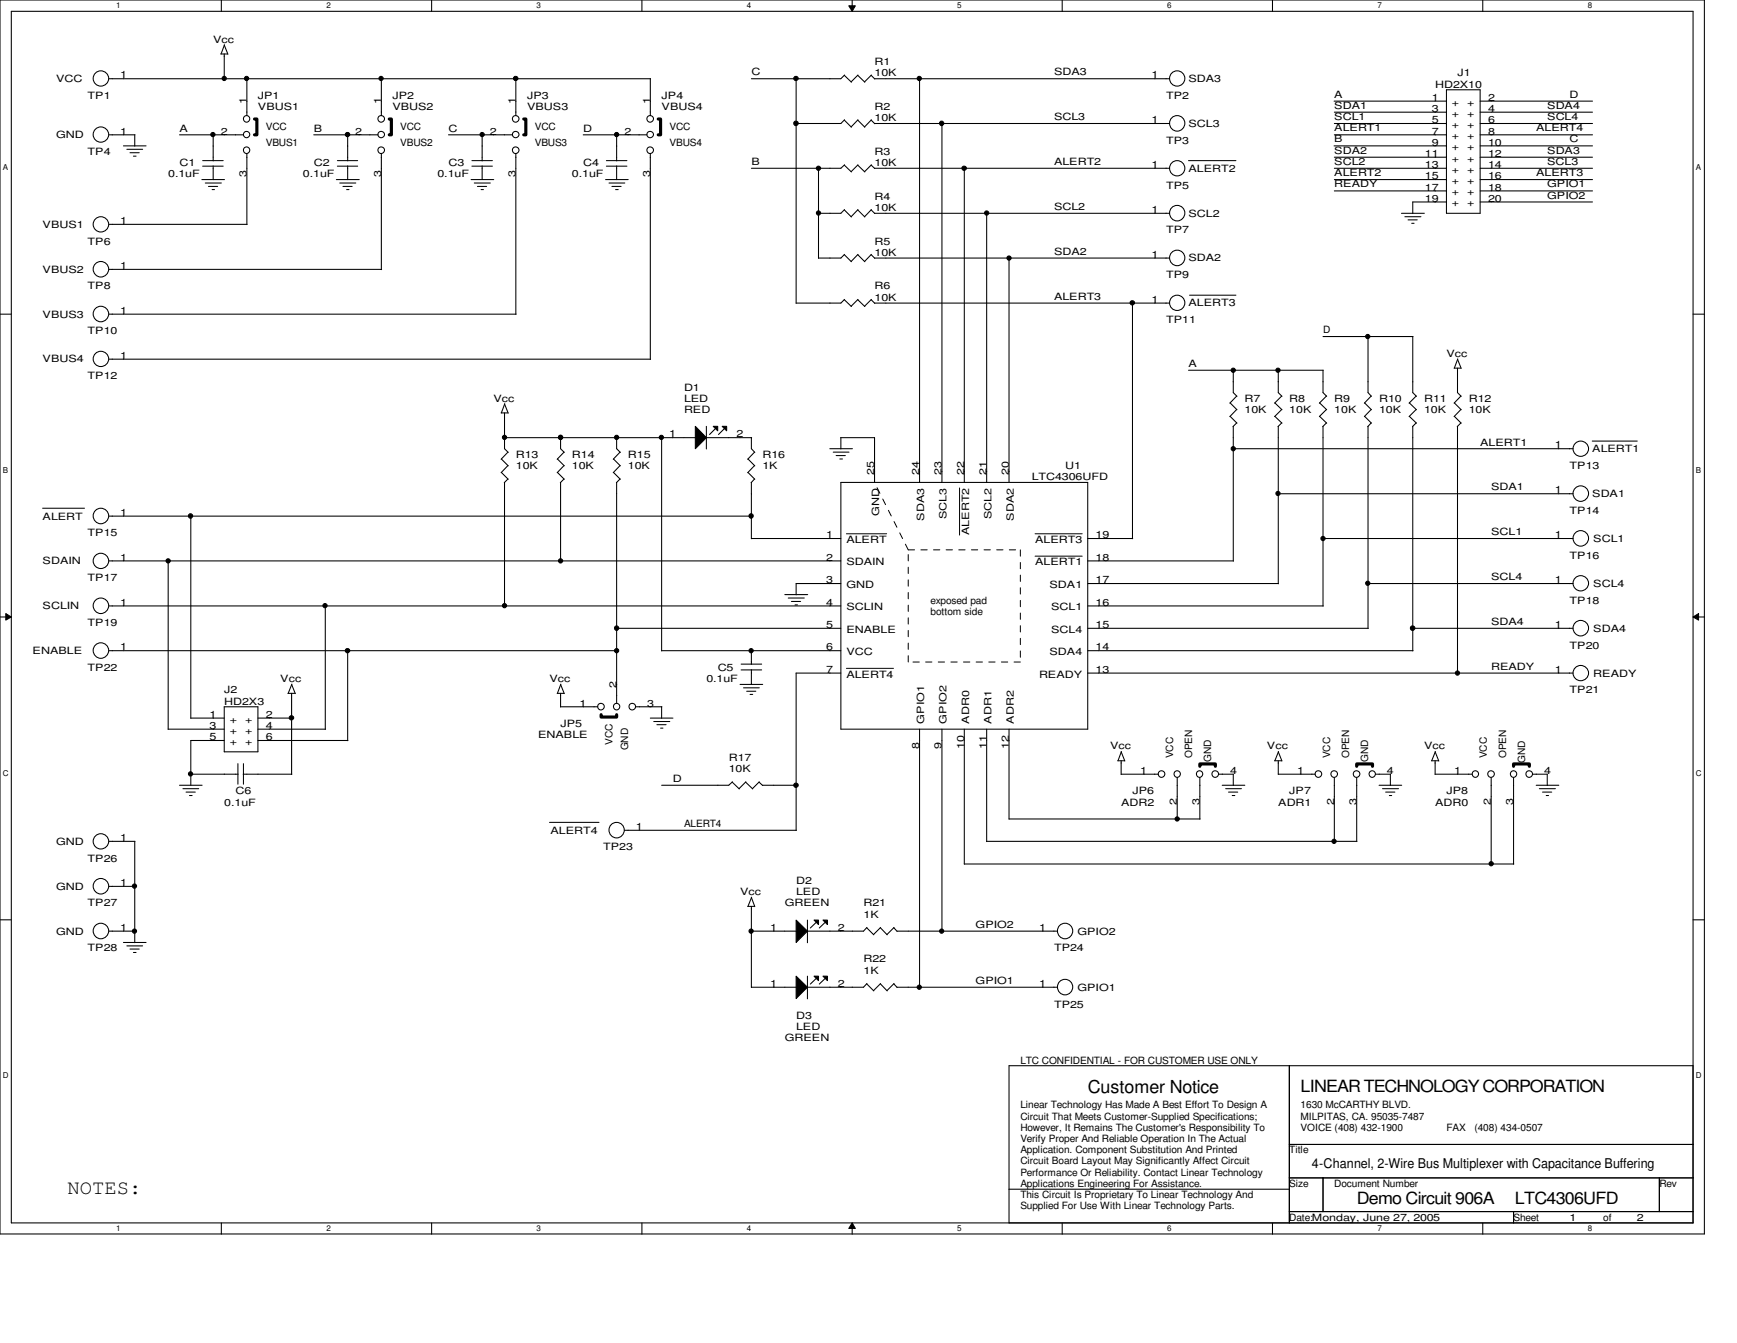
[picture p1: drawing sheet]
<svg xmlns="http://www.w3.org/2000/svg" width="279mm" height="216mm" viewBox="0 0 279 216" stroke-linecap="round" stroke-linejoin="round" font-family="sans-serif">
<path d="M0 0h274.2v198.4h-274.2zM1.8 1.8h270.5v194.8h-270.5z" fill="none" stroke="#000" stroke-width=".17"/>
<g fill="#fff">
<path d="M18.7 .2h.7v1.4h-.7z"/>
<path d="M18.7 196.8h.7v1.4h-.7z"/>
</g>
<path d="M35.6 0v1.8M35.6 196.6v1.8" fill="none" stroke="#000" stroke-width=".17"/>
<g fill="#fff">
<path d="M52.5 .2h.7v1.4h-.7z"/>
<path d="M52.5 196.8h.7v1.4h-.7z"/>
</g>
<path d="M69.4 0v1.8M69.4 196.6v1.8" fill="none" stroke="#000" stroke-width=".17"/>
<g fill="#fff">
<path d="M86.3 .2h.7v1.4h-.7z"/>
<path d="M86.3 196.8h.7v1.4h-.7z"/>
</g>
<path d="M103.3 0v1.8M103.3 196.6v1.8" fill="none" stroke="#000" stroke-width=".17"/>
<g fill="#fff">
<path d="M120.1 .2h.7v1.4h-.7z"/>
<path d="M120.1 196.8h.7v1.4h-.7z"/>
</g>
<path d="M137.1 0v1.8M137.1 196.6v1.8" fill="none" stroke="#000" stroke-width=".17"/>
<path d="M136.5 .9h1.1l-.5 .9zM137.1 196.6l.5 .9h-1.1z" fill="#000"/>
<path d="M136.5 .9h1.1l-.5 .9zM137.1 196.6l.5 .9h-1.1z" fill="none" stroke="#000" stroke-width=".16"/>
<g fill="#fff">
<path d="M154 .2h.6v1.4h-.6z"/>
<path d="M154 196.8h.6v1.4h-.6z"/>
</g>
<path d="M170.9 0v1.8M170.9 196.6v1.8" fill="none" stroke="#000" stroke-width=".17"/>
<g fill="#fff">
<path d="M187.7 .2h.7v1.4h-.7z"/>
<path d="M187.7 196.8h.7v1.4h-.7z"/>
</g>
<path d="M204.7 0v1.8M204.7 196.6v1.8" fill="none" stroke="#000" stroke-width=".17"/>
<g fill="#fff">
<path d="M221.6 .2h.6v1.4h-.6z"/>
<path d="M221.6 196.8h.6v1.4h-.6z"/>
</g>
<path d="M238.5 0v1.8M238.5 196.6v1.8" fill="none" stroke="#000" stroke-width=".17"/>
<g fill="#fff">
<path d="M255.4 .2h.7v1.4h-.7z"/>
<path d="M255.4 196.8h.7v1.4h-.7z"/>
<path d="M.5 26.2h.8v1.4h-.8z"/>
<path d="M272.8 26.2h.8v1.4h-.8z"/>
<path d="M.5 74.8h.8v1.4h-.8z"/>
<path d="M272.8 74.8h.8v1.4h-.8z"/>
</g>
<path d="M0 50.5h1.8M272.3 50.5h1.9" fill="none" stroke="#000" stroke-width=".17"/>
<g fill="#fff">
<path d="M.5 123.5h.9v1.4h-.9z"/>
<path d="M272.8 123.5h.9v1.4h-.9z"/>
</g>
<path d="M0 99.2h1.8M272.3 99.2h1.9" fill="none" stroke="#000" stroke-width=".17"/>
<path d="M.9 98.6l.9 .6-.9 .5zM272.3 99.2l.9-.6v1.1z" fill="#000"/>
<path d="M.9 98.6l.9 .6-.9 .5zM272.3 99.2l.9-.6v1.1z" fill="none" stroke="#000" stroke-width=".16"/>
<g fill="#fff">
<path d="M.5 172.2h.9v1.4h-.9z"/>
<path d="M272.8 172.2h.9v1.4h-.9z"/>
</g>
<g fill="none" stroke="#000" stroke-width=".17">
<path d="M17.5 12.7h87.1M35.5 8.7h1.1M36.1 7.2l.6 1.5M36.1 8.7v4M36.1 7.2l-.5 1.5M39.7 12.7v5.9M61.3 12.7v5.9M83 12.7v5.9M104.6 12.7v5.9M128.1 12.7v36.1M135.8 12.1l1.1 1.1M135.8 19.3l1.1 1.1"/>
<path d="M135.8 12.1l-.5 .6h-14.4M135.8 19.3l-.5 .6h-7.2M138 12.1l1.1 1.1M138 19.3l1.1 1.1M138 12.1l-1.1 1.1M138 19.3l-1.1 1.1M140.1 12.1l.6 .6M140.1 19.3l.6 .6M140.2 12.1l-1.1 1.1M140.2 19.3l-1.1 1.1M140.7 12.7h47.4M140.7 19.9h47.4"/>
<path d="M147.9 12.7v64.9M151.5 19.9v57.7M214.6 16.3h18.1M214.6 19.9h18.1M214.6 18h18.1M232.7 14.4h5.4v19.9h-5.4zM238.1 19.9h18.1M238.1 16.3h18.1M238.1 18h18.1M17.5 21.7h4.2M17.5 36.1h22.3M19.9 23.5h3.6"/>
<path d="M20.4 24h2.5M20.9 24.6h1.5M21.5 25.1h.4M21.7 21.7v1.8M28.9 21.7h10.3M32.5 28.9h3.6M32.6 25.8h3.3M32.6 26.7h3.3M33 29.4h2.6M33.5 30h1.5M34.1 30.5h.4M34.3 21.7v4.2"/>
<path d="M34.3 26.7v2.2M39.7 24.7v11.4M50.5 21.7h10.3M54.1 28.9h3.7M54.3 25.8h3.2M54.3 26.7h3.2M54.7 29.4h2.5M55.2 30h1.4M55.8 30.5h.3M55.9 21.7v4.2M55.9 26.7v2.2M61.3 24.7v18.6"/>
<path d="M72.1 21.7h10.3M75.8 28.9h3.6M75.9 25.8h3.3M75.9 26.7h3.3M76.3 29.4h2.6M76.8 30h1.5M77.4 30.5h.4M77.6 21.7v4.2M77.6 26.7v2.2M83 24.7v25.8M93.8 21.7h10.3M97.4 28.9h3.6"/>
<path d="M97.5 25.8h3.3M97.5 26.7h3.3M98 29.4h2.5M98.4 30h1.5M99 30.5h.4M99.2 21.7v4.2M99.2 26.7v2.2M104.6 24.7v33.1M131.7 27.1v14.4M135.8 26.5l1.1 1.1M135.8 33.7l1.1 1.2M135.8 33.7l-.5 .6h-3.6"/>
<path d="M135.8 26.5l-.5 .6h-14.4M138 26.5l1.1 1.1M138 33.7l1.1 1.2M138 26.5l-1.1 1.1M138 33.7l-1.1 1.1M140.1 26.5l.6 .6M140.1 33.7l.6 .6M140.2 26.5l-1.1 1.1M140.2 33.7l-1.1 1.1M140.7 34.3h47.4M140.7 27.1h47.4M155.1 27.1v50.5"/>
<path d="M158.7 34.3v43.3M191.2 25.8h7.6M214.6 23.5h18.1M214.6 28.9h18.1M214.6 21.7h18.1M214.6 27.1h18.1M214.6 25.3h18.1M214.6 30.7h18.1M225.4 34.3h3.7M226 34.8h2.6M226.5 35.3h1.5M227.1 35.9h.4"/>
<path d="M232.7 32.5h-5.5v1.8M238.1 28.9h18.1M238.1 23.5h18.1M238.1 21.7h18.1M238.1 27.1h18.1M238.1 25.3h18.1M238.1 30.7h18.1M238.1 32.5h18.1M17.5 57.7h87.1M17.5 43.3h43.9M17.5 50.5h65.5M135.8 40.9l1.1 1.2"/>
<path d="M135.8 48.2l1.1 1.1M135.8 48.1l-.5 .6h-7.2M135.8 40.9l-.5 .6h-3.6M138 40.9l1.1 1.2M138 48.2l1.1 1.1M138 40.9l-1.1 1.1M138 48.1l-1.1 1.1M140.1 40.9l.6 .6M140.1 48.2l.6 .6M140.2 40.9l-1.1 1.1M140.2 48.1l-1.1 1.1M140.7 48.7h47.4"/>
<path d="M140.7 41.5h47.4M162.3 41.5v36.1M182.2 48.7v37.9M191.2 59.5h21.7M191.3 47.5h7.5M198.4 59.5v3.6l.6 .6M205.6 59.5v3.6l.6 .6M212.8 59.5v3.6l.6 .6M212.8 54.1h14.5M220 54.1v9l.6 .6M227.2 54.1v9l.6 .6M233.9 59.2h1.1"/>
<path d="M234.4 57.7l.6 1.5M234.4 59.2v3.9l.6 .6M234.5 57.7l-.6 1.5M80.6 66.4h1.1M80.6 73.8l1.1 1.1M80.6 75.9l1.1 1.1M81.2 64.9l.5 1.5M81.2 66.4v5.7l.5 .6M81.2 77.6v19.9M81.2 70.4h30.7M81.2 64.9l-.6 1.5M81.7 72.7l-1.1 1.1"/>
<path d="M81.7 74.8l-1.1 1.2M81.7 77l-.6 .6M89.7 73.8l1.1 1.1M89.7 75.9l1.1 1.1M90.2 70.4v1.7l.6 .6M90.2 77.6v12.6M90.7 72.7l-1.1 1.1M90.7 74.8l-1.1 1.2M90.7 77l-.6 .6M98.7 73.8l1.1 1.1M98.7 75.9l1.1 1.1M99.2 70.4v1.7l.6 .6"/>
<path d="M99.2 77.6v35.5M99.7 72.7l-1.1 1.1M99.7 74.8l-1.1 1.2M99.7 77l-.6 .6M106.4 70.4v34.2M111.8 68.5l1.8 1.9-1.8 1.7zM113.6 68.5v3.7M113.6 70.4h7.3M114.7 68.5h.7v.8zM115.1 68.9l-1 .9M116.2 68.5h.7v.8zM116.5 68.9l-.9 .9"/>
<path d="M120.3 73.8l1.1 1.1M120.3 75.9l1.1 1.1M120.9 70.4v1.7l.5 .6M120.9 77.6v9M121.4 72.7l-1.1 1.1M121.4 74.8l-1.1 1.2M121.4 77l-.6 .6M133.5 72.1h3.6M134 72.7h2.6M134.5 73.2h1.5M135.1 73.8h.4M135.2 70.4h5.5v7.2"/>
<path d="M135.3 77.6h39.7v39.6h-39.7zM135.3 70.4v1.8M197.9 64.8l1.1 1.1M197.9 66.9l1.1 1.1M198.4 72.1h54.6M198.4 68.5v21.7M198.9 63.7l-1.1 1.1M198.9 65.8l-1.1 1.2M198.9 68l-.6 .6M205.1 64.8l1.1 1.1M205.1 66.9l1.1 1.1M205.6 68.5v25.4"/>
<path d="M205.6 79.4h47.4M206.2 63.7l-1.2 1.1M206.2 65.8l-1.2 1.2M206.2 68l-.6 .6M212.3 64.8l1.1 1.1M212.3 66.9l1.1 1.1M212.8 68.5v29M213.4 63.7l-1.2 1.1M213.4 65.8l-1.2 1.2M213.4 68l-.6 .6M219.5 64.8l1.1 1.1M219.5 66.9l1.1 1.1"/>
<path d="M220 68.5v32.5M220.6 63.7l-1.1 1.1M220.6 65.8l-1.1 1.2M220.6 68l-.6 .6M226.7 64.8l1.1 1.1M226.7 66.9l1.1 1.1M227.2 68.5v36.1M227.8 63.7l-1.1 1.1M227.8 65.8l-1.1 1.2M227.8 68l-.6 .6M233.9 64.8l1.1 1.1M233.9 66.9l1.1 1.1"/>
<path d="M234.4 68.5v39.7M235 63.7l-1.1 1.1M235 65.8l-1.1 1.2M235 68l-.6 .6M256.1 70.9h7.3M6.9 81.7h6.7M17.5 97.4h117.8M17.5 90.2h117.8M17.5 83h103.4M27.1 90.2v27.1M30.7 83v32.5M52.3 97.4v19.9"/>
<path d="M120.9 86.6h14.4M126.2 95.6h3.7M126.8 96.1h2.6M127.3 96.7h1.5M127.9 97.2h.4M135.3 93.8h-7.2v1.8M175 86.6h7.2M175 97.4h37.9M175 93.8h30.7M175 90.2h23.4M212.8 86.6h40.2M220 93.8h33"/>
<path d="M17.5 104.6h81.7M27.1 117.2h9M30.7 115.4h5.4M36.1 113.6h5.4v7.3h-5.4zM36.1 119h-5.4v7.3M41.5 115.4h5.4M41.5 117.2h10.9M41.5 119h14.5M46.3 111.5h1.2M46.9 110l.6 1.5M46.9 111.5v13M46.9 110l-.5 1.5"/>
<path d="M55.9 104.6v14.5M89.6 111.5h1.1M90.2 110l.6 1.5M90.2 111.5v2.2M90.2 113.6h5.9M90.2 110l-.5 1.5M99.2 101h36.1M102.3 113.6h4.2M104.6 115.4h3.6M105.2 116h2.5M105.7 116.5h1.4M106.3 117.1h.3"/>
<path d="M106.4 104.6h28.9M106.4 113.6v1.9M119 110h3.7M119.2 107.7h3.3M119.2 106.8h3.3M119.6 110.6h2.5M120.1 111.1h1.5M120.6 111.6h.5M120.9 104.6v2.2M120.9 107.7v2.3M135.3 108.2h-7.2v25.3M147.9 117.2v41.5"/>
<path d="M151.5 117.2v32.5M155.1 117.2v21.7M158.7 117.2v18.1M162.3 117.2v14.5M175 108.2h78M175 101h45.1M175 104.6h52.3M227.2 101h25.8M17.5 135.3h4.2M21.7 135.3v16.3M28.9 126.2h3.6M29.4 126.8h2.6"/>
<path d="M29.9 127.3h1.5M30.5 127.9h.4M30.7 124.5h7.6M38.3 122.8v3.3M39.1 124.5h7.8M39.2 122.8v3.3M88.4 132.2h8M100.5 133.5h27.6M117.8 125.7l1.1 1.1M117.8 125.7l-.6 .5h-10.8M119.9 125.7l1.2 1.1M120 125.7l-1.1 1.1"/>
<path d="M122.1 125.7l.6 .6M122.1 125.7l-1.1 1.1M122.6 126.2h5.5M155.1 138.9h88.4M158.7 135.3h59.6M162.3 131.7h30.7M179.8 122.3h1.1M180.3 120.9l.6 1.4M180.3 122.3v2.2M180.3 124.5h6M180.4 120.8l-.6 1.5M189.4 125v6.7"/>
<path d="M193 125v6.7M196 124.5h2.4v1.8M196.6 126.2h3.6M197.1 126.8h2.6M197.6 127.3h1.5M198.2 127.9h.4M205 122.3h1.2M205.6 120.9l.6 1.4M205.6 122.3v2.2M205.6 124.5h5.9M205.7 120.8l-.6 1.5M214.6 125v10.3"/>
<path d="M218.2 125v10.3M221.3 124.5h2.3v1.8M221.8 126.2h3.7M222.4 126.8h2.6M222.9 127.3h1.5M223.5 127.9h.4M230.3 122.3h1.1M230.8 120.9l.6 1.4M230.8 122.3v2.2M230.8 124.5h6M230.9 120.8l-.6 1.5M239.9 125v13.9"/>
<path d="M243.5 125v13.9M246.5 124.5h2.4v1.8M247.1 126.2h3.6M247.6 126.8h2.6M248.1 127.3h1.5M248.7 127.9h.4M0 147.9h1.8M17.5 149.7h4.2M17.5 142.5h4.2M19.9 151.5h3.6M20.4 152.1h2.5M20.9 152.6h1.5"/>
<path d="M21.5 153.1h.4M120.3 145.7h1.1M120.9 144.3l.5 1.5M120.9 145.7v13M120.9 158.7h7.2M120.9 149.7h7.2M120.9 144.2l-.6 1.5M128.1 156.9l1.8 1.8-1.8 1.8zM128.1 147.9l1.8 1.8-1.8 1.8zM129.9 147.9v3.7M129.9 156.9v3.7M130.9 156.9h.8v.7z"/>
<path d="M130.9 147.9h.8v.7zM131.3 157.3l-1 .9M131.3 148.3l-1 .9M132.4 156.9h.7v.7zM132.4 147.9h.7v.7zM132.8 157.3l-1 .9M132.8 148.3l-1 .9M139.4 149.1l1.1 1.2M139.4 158.2l1.1 1.1M139.4 158.1l-.5 .6h-9M139.4 149.1l-.5 .6h-9M141.6 149.1l1.1 1.2"/>
<path d="M141.6 158.2l1.1 1.1M141.6 149.1l-1.1 1.1M141.6 158.1l-1.1 1.2M143.8 149.1l.5 .6M143.8 158.2l.5 .5M143.8 149.1l-1.1 1.1M143.8 158.1l-1.1 1.2M144.3 158.7h25.8M144.3 149.7h25.8M272.3 147.9h1.9M162.3 171.3h110v25.3h-110zM207.4 171.3v25.3"/>
<path d="M162.3 191.2h45.1M207.4 184h64.9M207.4 189.4h64.9M207.4 194.8h64.9M212.8 189.4v5.4M243.5 194.8v1.8M266.9 189.4v5.4"/>
<circle cx="16.2" cy="12.6" r="1.24"/>
<circle cx="36.1" cy="12.6" r=".34"/>
<circle cx="39.7" cy="19.1" r=".52"/>
<circle cx="39.7" cy="12.6" r=".34"/>
<circle cx="61.3" cy="12.6" r=".34"/>
<circle cx="61.3" cy="19.1" r=".54"/>
<circle cx="82.9" cy="19.1" r=".54"/>
<circle cx="83" cy="12.6" r=".36"/>
<circle cx="104.6" cy="19.1" r=".54"/>
<circle cx="128" cy="19.8" r=".37"/>
<circle cx="128" cy="12.6" r=".36"/>
<circle cx="147.9" cy="12.6" r=".34"/>
<circle cx="151.5" cy="19.8" r=".35"/>
<circle cx="189.3" cy="19.8" r="1.24"/>
<circle cx="189.4" cy="12.6" r="1.23"/>
<circle cx="16.2" cy="21.6" r="1.24"/>
<circle cx="16.2" cy="36.1" r="1.24"/>
<circle cx="34.2" cy="21.6" r=".34"/>
<circle cx="39.7" cy="24.1" r=".52"/>
<circle cx="39.7" cy="21.6" r=".51"/>
<circle cx="55.9" cy="21.6" r=".36"/>
<circle cx="61.3" cy="24.1" r=".54"/>
<circle cx="61.3" cy="21.6" r=".52"/>
<circle cx="77.6" cy="21.6" r=".34"/>
<circle cx="82.9" cy="24.1" r=".54"/>
<circle cx="83" cy="21.6" r=".52"/>
<circle cx="99.2" cy="21.6" r=".34"/>
<circle cx="104.6" cy="24.1" r=".54"/>
<circle cx="104.6" cy="21.6" r=".52"/>
<circle cx="131.7" cy="27" r=".34"/>
<circle cx="131.7" cy="34.2" r=".34"/>
<circle cx="155.1" cy="27" r=".36"/>
<circle cx="158.7" cy="34.2" r=".34"/>
<circle cx="189.3" cy="34.3" r="1.24"/>
<circle cx="189.4" cy="27.1" r="1.23"/>
<circle cx="16.2" cy="50.5" r="1.25"/>
<circle cx="16.2" cy="43.3" r="1.25"/>
<circle cx="16.2" cy="57.7" r="1.24"/>
<circle cx="162.3" cy="41.5" r=".34"/>
<circle cx="182.1" cy="48.7" r=".36"/>
<circle cx="189.3" cy="41.5" r="1.24"/>
<circle cx="189.4" cy="48.7" r="1.23"/>
<circle cx="198.4" cy="59.5" r=".34"/>
<circle cx="205.6" cy="59.5" r=".34"/>
<circle cx="220" cy="54.1" r=".34"/>
<circle cx="81.1" cy="70.3" r=".34"/>
<circle cx="90.2" cy="70.3" r=".34"/>
<circle cx="99.2" cy="70.3" r=".34"/>
<circle cx="106.4" cy="70.3" r=".34"/>
<circle cx="198.4" cy="72.1" r=".34"/>
<circle cx="205.6" cy="79.3" r=".34"/>
<circle cx="254.3" cy="79.3" r="1.25"/>
<circle cx="254.3" cy="72.1" r="1.24"/>
<circle cx="16.2" cy="82.9" r="1.25"/>
<circle cx="16.2" cy="97.4" r="1.25"/>
<circle cx="16.2" cy="90.2" r="1.24"/>
<circle cx="27" cy="90.2" r=".34"/>
<circle cx="30.6" cy="82.9" r=".35"/>
<circle cx="52.3" cy="97.4" r=".34"/>
<circle cx="81.1" cy="97.4" r=".34"/>
<circle cx="90.2" cy="90.2" r=".34"/>
<circle cx="120.8" cy="82.9" r=".35"/>
<circle cx="212.8" cy="86.6" r=".34"/>
<circle cx="220" cy="93.8" r=".34"/>
<circle cx="254.3" cy="86.5" r="1.25"/>
<circle cx="254.3" cy="93.8" r="1.24"/>
<circle cx="16.2" cy="104.6" r="1.25"/>
<circle cx="46.9" cy="115.4" r=".36"/>
<circle cx="55.9" cy="104.6" r=".36"/>
<circle cx="96.7" cy="113.6" r=".54"/>
<circle cx="99.2" cy="101" r=".35"/>
<circle cx="99.2" cy="113.6" r=".52"/>
<circle cx="99.2" cy="104.6" r=".34"/>
<circle cx="101.7" cy="113.6" r=".54"/>
<circle cx="120.8" cy="104.6" r=".34"/>
<circle cx="227.2" cy="101" r=".37"/>
<circle cx="234.4" cy="108.2" r=".34"/>
<circle cx="254.3" cy="101" r="1.25"/>
<circle cx="254.3" cy="108.2" r="1.24"/>
<circle cx="16.2" cy="135.3" r="1.24"/>
<circle cx="30.6" cy="124.4" r=".34"/>
<circle cx="99.2" cy="133.4" r="1.24"/>
<circle cx="128" cy="126.2" r=".36"/>
<circle cx="186.8" cy="124.4" r=".54"/>
<circle cx="189.3" cy="124.4" r=".52"/>
<circle cx="189.4" cy="131.7" r=".34"/>
<circle cx="192.9" cy="124.4" r=".52"/>
<circle cx="195.5" cy="124.4" r=".54"/>
<circle cx="212.1" cy="124.4" r=".54"/>
<circle cx="214.6" cy="135.3" r=".34"/>
<circle cx="214.6" cy="124.4" r=".54"/>
<circle cx="218.2" cy="124.4" r=".54"/>
<circle cx="220.7" cy="124.4" r=".52"/>
<circle cx="237.3" cy="124.4" r=".52"/>
<circle cx="239.8" cy="124.4" r=".54"/>
<circle cx="239.9" cy="138.8" r=".34"/>
<circle cx="243.4" cy="124.4" r=".52"/>
<circle cx="246" cy="124.4" r=".54"/>
<circle cx="16.2" cy="142.5" r="1.25"/>
<circle cx="16.2" cy="149.7" r="1.25"/>
<circle cx="21.6" cy="149.7" r=".34"/>
<circle cx="21.6" cy="142.4" r=".34"/>
<circle cx="120.8" cy="149.7" r=".34"/>
<circle cx="147.9" cy="158.7" r=".34"/>
<circle cx="151.5" cy="149.7" r=".34"/>
<circle cx="171.3" cy="158.7" r="1.24"/>
<circle cx="171.3" cy="149.7" r="1.24"/>
</g>
<path d="M40.9 19.1h.4v2.6h-.4M62.6 19.1h.3v2.6h-.3M84.2 19.1h.4v2.6h-.4M105.9 19.1h.4v2.6h-.4M96.7 114.9v.4h2.5v-.4M193 123.2v-.4h2.5v.4M218.2 123.2v-.4h2.6v.4M243.5 123.2v-.4h2.5v.4" fill="none" stroke="#000" stroke-width=".51"/>
<g fill="#000">
<path d="M111.8 68.5l1.8 1.9-1.8 1.7zM114.7 68.5h.7v.8zM116.2 68.5h.7v.8zM128.1 156.9l1.8 1.8-1.8 1.8zM128.1 147.9l1.8 1.8-1.8 1.8zM130.9 156.9h.8v.7zM130.9 147.9h.8v.7zM132.4 156.9h.7v.7zM132.4 147.9h.7v.7z"/>
<circle cx="36.1" cy="12.6" r=".34"/>
<circle cx="39.7" cy="12.6" r=".34"/>
<circle cx="61.3" cy="12.6" r=".34"/>
<circle cx="83" cy="12.6" r=".36"/>
<circle cx="128" cy="19.8" r=".37"/>
<circle cx="128" cy="12.6" r=".36"/>
<circle cx="147.9" cy="12.6" r=".34"/>
<circle cx="151.5" cy="19.8" r=".35"/>
<circle cx="34.2" cy="21.6" r=".34"/>
<circle cx="55.9" cy="21.6" r=".36"/>
<circle cx="77.6" cy="21.6" r=".34"/>
<circle cx="99.2" cy="21.6" r=".34"/>
<circle cx="131.7" cy="27" r=".34"/>
<circle cx="131.7" cy="34.2" r=".34"/>
<circle cx="155.1" cy="27" r=".36"/>
<circle cx="158.7" cy="34.2" r=".34"/>
<circle cx="162.3" cy="41.5" r=".34"/>
<circle cx="182.1" cy="48.7" r=".36"/>
<circle cx="198.4" cy="59.5" r=".34"/>
<circle cx="205.6" cy="59.5" r=".34"/>
<circle cx="220" cy="54.1" r=".34"/>
<circle cx="81.1" cy="70.3" r=".34"/>
<circle cx="90.2" cy="70.3" r=".34"/>
<circle cx="99.2" cy="70.3" r=".34"/>
<circle cx="106.4" cy="70.3" r=".34"/>
<circle cx="198.4" cy="72.1" r=".34"/>
<circle cx="205.6" cy="79.3" r=".34"/>
<circle cx="27" cy="90.2" r=".34"/>
<circle cx="30.6" cy="82.9" r=".35"/>
<circle cx="52.3" cy="97.4" r=".34"/>
<circle cx="81.1" cy="97.4" r=".34"/>
<circle cx="90.2" cy="90.2" r=".34"/>
<circle cx="120.8" cy="82.9" r=".35"/>
<circle cx="212.8" cy="86.6" r=".34"/>
<circle cx="220" cy="93.8" r=".34"/>
<circle cx="46.9" cy="115.4" r=".36"/>
<circle cx="55.9" cy="104.6" r=".36"/>
<circle cx="99.2" cy="101" r=".35"/>
<circle cx="99.2" cy="104.6" r=".34"/>
<circle cx="120.8" cy="104.6" r=".34"/>
<circle cx="227.2" cy="101" r=".37"/>
<circle cx="234.4" cy="108.2" r=".34"/>
<circle cx="30.6" cy="124.4" r=".34"/>
<circle cx="128" cy="126.2" r=".36"/>
<circle cx="189.4" cy="131.7" r=".34"/>
<circle cx="214.6" cy="135.3" r=".34"/>
<circle cx="239.9" cy="138.8" r=".34"/>
<circle cx="21.6" cy="149.7" r=".34"/>
<circle cx="21.6" cy="142.4" r=".34"/>
<circle cx="120.8" cy="149.7" r=".34"/>
<circle cx="147.9" cy="158.7" r=".34"/>
<circle cx="151.5" cy="149.7" r=".34"/>
</g>
<path d="M146.1 88.4h18M146.1 88.4l-5.5-10.9M164.1 88.4v18M146.1 106.4v-18M164.1 106.4h-18" fill="none" stroke="#000" stroke-width=".16" stroke-dasharray="1 1 1 1 1 1 1 1"/>
<path d="M154.3 78.4v7.6M136.1 85.8h6.5M166.5 85.8h7.6M166.5 89.4h7.6M136.1 107.4h7.6" fill="none" stroke="#000" stroke-width=".16"/>
<text font-size="3.3" x="10.8" y="191.9">NOTES:</text>
<text font-size="2.9" x="175" y="175.7">Customer Notice</text>
<g font-size="2.7">
<text x="209.2" y="175.6">LINEAR TECHNOLOGYCORPORATION</text>
<text x="218.2" y="193.6">Demo Circuit 906A</text>
<text x="243.7" y="193.6">LTC4306UFD</text>
</g>
<text font-size="2.2" x="211" y="187.7">4-Channel, 2-Wire Bus Multiplexer with Capacitance Buffering</text>
<g font-size="1.6">
<text x="34.3" y="6.9">Vcc</text>
<text x="140.7" y="10.5">R1</text>
<text x="9" y="13.2">VCC</text>
<text x="14.1" y="15.9">TP1</text>
<text x="19.3" y="12.6">1</text>
<text x="39.7" y="16.8" transform="rotate(-90 39.7 16.8)">1</text>
<text x="41.5" y="15.9">JP1</text>
<text x="41.5" y="17.7">VBUS1</text>
<text x="61.3" y="16.8" transform="rotate(-90 61.3 16.8)">1</text>
<text x="63.1" y="15.9">JP2</text>
<text x="63.1" y="17.7">VBUS2</text>
<text x="82.9" y="16.8" transform="rotate(-90 82.9 16.8)">1</text>
<text x="84.8" y="15.9">JP3</text>
<text x="84.8" y="17.7">VBUS3</text>
<text x="104.6" y="16.8" transform="rotate(-90 104.6 16.8)">1</text>
<text x="106.4" y="15.9">JP4</text>
<text x="106.4" y="17.7">VBUS4</text>
<text x="120.9" y="12.1">C</text>
<text x="140.7" y="12.3">10K</text>
<text x="140.7" y="17.7">R2</text>
<text x="169.5" y="12.1">SDA3</text>
<text x="185.2" y="12.6">1</text>
<text x="187.6" y="15.9">TP2</text>
<text x="191.2" y="13.2">SDA3</text>
<text x="214.6" y="17.5">SDA1</text>
<text x="214.6" y="15.7">A</text>
<text x="230.3" y="16.2">1</text>
<text x="230.3" y="18">3</text>
<text x="230.8" y="14.1">HD2X10</text>
<text x="233.6" y="17">+</text>
<text x="234.4" y="12.3">J1</text>
<text x="236" y="17">+</text>
<text x="239.4" y="16.2">2</text>
<text x="239.4" y="18">4</text>
<text x="248.9" y="17.5">SDA4</text>
<text x="252.5" y="15.7">D</text>
<text x="9" y="22.2">GND</text>
<text x="19.3" y="21.6">1</text>
<text x="28.9" y="21.3">A</text>
<text x="35.5" y="21.6">2</text>
<text x="42.8" y="20.9">VCC</text>
<text x="42.8" y="23.5">VBUS1</text>
<text x="50.5" y="21.3">B</text>
<text x="57.1" y="21.6">2</text>
<text x="64.4" y="20.9">VCC</text>
<text x="64.4" y="23.5">VBUS2</text>
<text x="72.1" y="21.3">C</text>
<text x="78.8" y="21.6">2</text>
<text x="86" y="20.9">VCC</text>
<text x="86" y="23.5">VBUS3</text>
<text x="93.8" y="21.3">D</text>
<text x="100.5" y="21.6">2</text>
<text x="107.7" y="20.9">VCC</text>
<text x="107.7" y="23.5">VBUS4</text>
<text x="140.7" y="19.5">10K</text>
<text x="169.5" y="19.3">SCL3</text>
<text x="185.2" y="19.8">1</text>
<text x="187.6" y="23.1">TP3</text>
<text x="191.2" y="20.4">SCL3</text>
<text x="214.6" y="21.1">ALERT1</text>
<text x="214.6" y="19.3">SCL1</text>
<text x="214.6" y="22.9">B</text>
<text x="230.3" y="19.8">5</text>
<text x="230.3" y="21.6">7</text>
<text x="230.3" y="23.4">9</text>
<text x="233.6" y="18.8">+</text>
<text x="233.6" y="20.6">+</text>
<text x="233.6" y="22.4">+</text>
<text x="236" y="18.8">+</text>
<text x="236" y="20.6">+</text>
<text x="236" y="22.4">+</text>
<text x="239.4" y="19.8">6</text>
<text x="239.4" y="21.6">8</text>
<text x="239.4" y="23.4">10</text>
<text x="247.1" y="21.1">ALERT4</text>
<text x="248.9" y="19.3">SCL4</text>
<text x="252.5" y="22.9">C</text>
<text x="14.1" y="24.9">TP4</text>
<text x="27.1" y="28.5">0.1uF</text>
<text x="28.9" y="26.7">C1</text>
<text x="39.7" y="28.4" transform="rotate(-90 39.7 28.4)">3</text>
<text x="48.7" y="28.5">0.1uF</text>
<text x="50.5" y="26.7">C2</text>
<text x="61.3" y="28.4" transform="rotate(-90 61.3 28.4)">3</text>
<text x="70.4" y="28.5">0.1uF</text>
<text x="72.1" y="26.7">C3</text>
<text x="82.9" y="28.4" transform="rotate(-90 82.9 28.4)">3</text>
<text x="92" y="28.5">0.1uF</text>
<text x="93.8" y="26.7">C4</text>
<text x="104.6" y="28.4" transform="rotate(-90 104.6 28.4)">3</text>
<text x="120.9" y="26.5">B</text>
<text x="140.7" y="24.9">R3</text>
<text x="140.7" y="26.7">10K</text>
<text x="169.5" y="26.5">ALERT2</text>
<text x="185.2" y="27">1</text>
<text x="191.2" y="27.6">ALERT2</text>
<text x="214.6" y="28.3">ALERT2</text>
<text x="214.6" y="26.5">SCL2</text>
<text x="214.6" y="24.7">SDA2</text>
<text x="229.2" y="25.2">11</text>
<text x="229.2" y="27">13</text>
<text x="229.2" y="28.8">15</text>
<text x="233.6" y="24.2">+</text>
<text x="233.6" y="26">+</text>
<text x="233.6" y="27.8">+</text>
<text x="233.6" y="29.6">+</text>
<text x="236" y="24.2">+</text>
<text x="236" y="26">+</text>
<text x="236" y="27.8">+</text>
<text x="236" y="29.6">+</text>
<text x="239.4" y="25.2">12</text>
<text x="239.4" y="27">14</text>
<text x="239.4" y="28.8">16</text>
<text x="247.1" y="28.3">ALERT3</text>
<text x="248.9" y="26.5">SCL3</text>
<text x="248.9" y="24.7">SDA3</text>
<text x="140.7" y="32.1">R4</text>
<text x="140.7" y="33.9">10K</text>
<text x="169.5" y="33.7">SCL2</text>
<text x="185.2" y="34.2">1</text>
<text x="187.6" y="30.3">TP5</text>
<text x="191.2" y="34.8">SCL2</text>
<text x="214.6" y="30.1">READY</text>
<text x="229.2" y="30.6">17</text>
<text x="229.2" y="32.4">19</text>
<text x="233.6" y="31.4">+</text>
<text x="233.6" y="33.2">+</text>
<text x="236" y="31.4">+</text>
<text x="236" y="33.2">+</text>
<text x="239.4" y="30.6">18</text>
<text x="239.4" y="32.4">20</text>
<text x="248.9" y="30.1">GPIO1</text>
<text x="248.9" y="31.9">GPIO2</text>
<text x="6.9" y="36.6">VBUS1</text>
<text x="14.1" y="39.3">TP6</text>
<text x="19.3" y="36">1</text>
<text x="140.7" y="39.3">R5</text>
<text x="140.7" y="41.1">10K</text>
<text x="169.5" y="40.9">SDA2</text>
<text x="185.2" y="41.4">1</text>
<text x="187.6" y="37.5">TP7</text>
<text x="6.9" y="43.9">VBUS2</text>
<text x="14.1" y="46.5">TP8</text>
<text x="19.3" y="43.3">1</text>
<text x="140.7" y="46.5">R6</text>
<text x="187.6" y="44.7">TP9</text>
<text x="191.2" y="42">SDA2</text>
<text x="6.9" y="51.1">VBUS3</text>
<text x="14.1" y="53.8">TP10</text>
<text x="19.3" y="50.5">1</text>
<text x="140.7" y="48.3">10K</text>
<text x="169.5" y="48.2">ALERT3</text>
<text x="185.2" y="48.7">1</text>
<text x="187.6" y="51.9">TP11</text>
<text x="191.2" y="49.2">ALERT3</text>
<text x="212.8" y="53.6">D</text>
<text x="6.9" y="58.3">VBUS4</text>
<text x="19.3" y="57.7">1</text>
<text x="191.2" y="59">A</text>
<text x="232.7" y="57.4">Vcc</text>
<text x="14.1" y="61">TP12</text>
<text x="79.4" y="64.6">Vcc</text>
<text x="110" y="62.8">D1</text>
<text x="110" y="64.6">LED</text>
<text x="200.2" y="64.6">R7</text>
<text x="207.4" y="64.6">R8</text>
<text x="214.6" y="64.6">R9</text>
<text x="221.8" y="64.6">R10</text>
<text x="229.1" y="64.6">R11</text>
<text x="236.3" y="64.6">R12</text>
<text x="107.7" y="70.3">1</text>
<text x="110" y="66.4">RED</text>
<text x="118.5" y="70.3">2</text>
<text x="200.2" y="66.4">10K</text>
<text x="207.4" y="66.4">10K</text>
<text x="214.6" y="66.4">10K</text>
<text x="221.8" y="66.4">10K</text>
<text x="229.1" y="66.4">10K</text>
<text x="236.3" y="66.4">10K</text>
<text x="238.1" y="71.6">ALERT1</text>
<text x="83" y="73.6">R13</text>
<text x="83" y="75.4">10K</text>
<text x="92" y="73.6">R14</text>
<text x="92" y="75.4">10K</text>
<text x="101" y="73.6">R15</text>
<text x="101" y="75.4">10K</text>
<text x="122.6" y="73.6">R16</text>
<text x="122.6" y="75.4">1K</text>
<text x="140.6" y="76.3" transform="rotate(-90 140.6 76.3)">25</text>
<text x="147.9" y="76.3" transform="rotate(-90 147.9 76.3)">24</text>
<text x="151.5" y="76.3" transform="rotate(-90 151.5 76.3)">23</text>
<text x="155.1" y="76.3" transform="rotate(-90 155.1 76.3)">22</text>
<text x="158.7" y="76.3" transform="rotate(-90 158.7 76.3)">21</text>
<text x="162.3" y="76.3" transform="rotate(-90 162.3 76.3)">20</text>
<text x="165.9" y="77.2">LTC4306UFD</text>
<text x="171.3" y="75.4">U1</text>
<text x="250.1" y="72.1">1</text>
<text x="252.5" y="75.4">TP13</text>
<text x="256.1" y="72.7">ALERT1</text>
<text x="6.9" y="83.5">ALERT</text>
<text x="19.3" y="82.9">1</text>
<text x="141.4" y="82.9" transform="rotate(-90 141.4 82.9)">GND</text>
<text x="148.7" y="83.7" transform="rotate(-90 148.7 83.7)">SDA3</text>
<text x="152.3" y="83.4" transform="rotate(-90 152.3 83.4)">SCL3</text>
<text x="159.5" y="83.4" transform="rotate(-90 159.5 83.4)">SCL2</text>
<text x="163.1" y="83.7" transform="rotate(-90 163.1 83.7)">SDA2</text>
<text x="239.9" y="78.8">SDA1</text>
<text x="250.1" y="79.3">1</text>
<text x="252.5" y="82.6">TP14</text>
<text x="256.1" y="79.9">SDA1</text>
<text x="14.1" y="86.2">TP15</text>
<text x="132.9" y="86.5">1</text>
<text x="136.1" y="87.3">ALERT</text>
<text x="155.9" y="86" transform="rotate(-90 155.9 86)">ALERT2</text>
<text x="166.5" y="87.3">ALERT3</text>
<text x="176.2" y="86.5">19</text>
<text x="239.9" y="86">SCL1</text>
<text x="250.1" y="86.5">1</text>
<text x="252.5" y="89.8">TP16</text>
<text x="256.3" y="87.1">SCL1</text>
<text x="6.9" y="90.7">SDAIN</text>
<text x="14.1" y="93.4">TP17</text>
<text x="19.3" y="90.1">1</text>
<text x="132.9" y="93.8">3</text>
<text x="132.9" y="90.1">2</text>
<text x="136.1" y="94.5">GND</text>
<text x="136.1" y="90.9">SDAIN</text>
<text x="166.5" y="90.9">ALERT1</text>
<text x="168.8" y="94.5">SDA1</text>
<text x="176.2" y="93.8">17</text>
<text x="176.2" y="90.1">18</text>
<text x="239.9" y="93.3">SCL4</text>
<text x="250.1" y="93.8">1</text>
<text x="256.3" y="94.3">SCL4</text>
<text x="6.9" y="98">SCLIN</text>
<text x="14.1" y="100.6">TP19</text>
<text x="19.3" y="97.4">1</text>
<text x="132.9" y="101">5</text>
<text x="132.9" y="97.4">4</text>
<text x="136.1" y="98.1">SCLIN</text>
<text x="136.1" y="101.7">ENABLE</text>
<text x="149.7" y="97">exposed pad</text>
<text x="149.7" y="98.8">bottom side</text>
<text x="169.1" y="101.7">SCL4</text>
<text x="169.1" y="98.1">SCL1</text>
<text x="176.2" y="101">15</text>
<text x="176.2" y="97.4">16</text>
<text x="239.9" y="100.5">SDA4</text>
<text x="250.1" y="101">1</text>
<text x="252.5" y="97">TP18</text>
<text x="256.3" y="101.6">SDA4</text>
<text x="5.2" y="105.2">ENABLE</text>
<text x="14.1" y="107.9">TP22</text>
<text x="19.3" y="104.6">1</text>
<text x="115.4" y="107.9">C5</text>
<text x="132.9" y="104.6">6</text>
<text x="136.1" y="105.3">VCC</text>
<text x="168.8" y="105.3">SDA4</text>
<text x="176.2" y="104.6">14</text>
<text x="239.9" y="107.7">READY</text>
<text x="252.5" y="104.3">TP20</text>
<text x="36.1" y="111.5">J2</text>
<text x="36.1" y="113.3">HD2X3</text>
<text x="45.1" y="109.6">Vcc</text>
<text x="88.4" y="109.6">Vcc</text>
<text x="93.2" y="113.6">1</text>
<text x="99.1" y="110.6" transform="rotate(-90 99.1 110.6)">2</text>
<text x="104.1" y="113.6">3</text>
<text x="113.6" y="109.6">0.1uF</text>
<text x="132.9" y="108.2">7</text>
<text x="136.1" y="108.9">ALERT4</text>
<text x="167.1" y="108.9">READY</text>
<text x="176.2" y="108.2">13</text>
<text x="250.1" y="108.2">1</text>
<text x="252.5" y="111.5">TP21</text>
<text x="256.3" y="108.8">READY</text>
<text x="33.7" y="115.4">1</text>
<text x="33.7" y="117.2">3</text>
<text x="33.7" y="119">5</text>
<text x="37" y="116.2">+</text>
<text x="37" y="117.9">+</text>
<text x="37" y="119.8">+</text>
<text x="39.4" y="116.2">+</text>
<text x="39.4" y="117.9">+</text>
<text x="39.4" y="119.8">+</text>
<text x="42.8" y="115.4">2</text>
<text x="42.8" y="117.2">4</text>
<text x="42.8" y="119">6</text>
<text x="86.6" y="118.7">ENABLE</text>
<text x="90.2" y="116.9">JP5</text>
<text x="98.5" y="119.8" transform="rotate(-90 98.5 119.8)">VCC</text>
<text x="148.7" y="116.3" transform="rotate(-90 148.7 116.3)">GPIO1</text>
<text x="152.3" y="116.3" transform="rotate(-90 152.3 116.3)">GPIO2</text>
<text x="155.9" y="116.3" transform="rotate(-90 155.9 116.3)">ADR0</text>
<text x="159.5" y="116.3" transform="rotate(-90 159.5 116.3)">ADR1</text>
<text x="163.1" y="116.3" transform="rotate(-90 163.1 116.3)">ADR2</text>
<text x="101" y="120.6" transform="rotate(-90 101 120.6)">GND</text>
<text x="108.2" y="125.7">D</text>
<text x="117.2" y="122.3">R17</text>
<text x="117.2" y="124.1">10K</text>
<text x="147.9" y="120.4" transform="rotate(-90 147.9 120.4)">8</text>
<text x="151.5" y="120.4" transform="rotate(-90 151.5 120.4)">9</text>
<text x="155.1" y="120.4" transform="rotate(-90 155.1 120.4)">10</text>
<text x="158.7" y="120.4" transform="rotate(-90 158.7 120.4)">11</text>
<text x="162.3" y="120.4" transform="rotate(-90 162.3 120.4)">12</text>
<text x="178.6" y="120.5">Vcc</text>
<text x="183.4" y="124.4">1</text>
<text x="188.7" y="121.9" transform="rotate(-90 188.7 121.9)">VCC</text>
<text x="191.8" y="121.9" transform="rotate(-90 191.8 121.9)">OPEN</text>
<text x="194.8" y="122.5" transform="rotate(-90 194.8 122.5)">GND</text>
<text x="197.9" y="124.4">4</text>
<text x="203.8" y="120.5">Vcc</text>
<text x="208.7" y="124.4">1</text>
<text x="214" y="121.9" transform="rotate(-90 214 121.9)">VCC</text>
<text x="217" y="121.9" transform="rotate(-90 217 121.9)">OPEN</text>
<text x="220.1" y="122.5" transform="rotate(-90 220.1 122.5)">GND</text>
<text x="223.1" y="124.4">4</text>
<text x="229.1" y="120.5">Vcc</text>
<text x="233.9" y="124.4">1</text>
<text x="239.2" y="121.9" transform="rotate(-90 239.2 121.9)">VCC</text>
<text x="242.3" y="121.9" transform="rotate(-90 242.3 121.9)">OPEN</text>
<text x="245.3" y="122.6" transform="rotate(-90 245.3 122.6)">GND</text>
<text x="248.4" y="124.4">4</text>
<text x="36.1" y="129.5">0.1uF</text>
<text x="37.9" y="127.7">C6</text>
<text x="180.3" y="129.5">ADR2</text>
<text x="182.2" y="127.7">JP6</text>
<text x="189.3" y="129.4" transform="rotate(-90 189.3 129.4)">2</text>
<text x="193" y="129.4" transform="rotate(-90 193 129.4)">3</text>
<text x="205.6" y="129.5">ADR1</text>
<text x="207.4" y="127.7">JP7</text>
<text x="214.6" y="129.4" transform="rotate(-90 214.6 129.4)">2</text>
<text x="218.2" y="129.4" transform="rotate(-90 218.2 129.4)">3</text>
<text x="230.8" y="129.5">ADR0</text>
<text x="232.7" y="127.7">JP8</text>
<text x="239.8" y="129.4" transform="rotate(-90 239.8 129.4)">2</text>
<text x="243.4" y="129.4" transform="rotate(-90 243.4 129.4)">3</text>
<text x="9" y="135.8">GND</text>
<text x="19.3" y="135.2">1</text>
<text x="88.6" y="134">ALERT4</text>
<text x="97" y="136.7">TP23</text>
<text x="102.3" y="133.4">1</text>
<text x="110" y="132.9">ALERT4</text>
<text x="9" y="143">GND</text>
<text x="14.1" y="138.5">TP26</text>
<text x="19.3" y="142.5">1</text>
<text x="119" y="143.9">Vcc</text>
<text x="128.1" y="142.1">D2</text>
<text x="128.1" y="143.9">LED</text>
<text x="14.1" y="145.7">TP27</text>
<text x="19.3" y="149.6">1</text>
<text x="123.9" y="149.6">1</text>
<text x="126.2" y="145.7">GREEN</text>
<text x="134.7" y="149.6">2</text>
<text x="138.9" y="145.7">R21</text>
<text x="138.9" y="147.5">1K</text>
<text x="156.9" y="149.1">GPIO2</text>
<text x="167.2" y="149.6">1</text>
<text x="9" y="150.2">GND</text>
<text x="14.1" y="153">TP28</text>
<text x="138.9" y="154.7">R22</text>
<text x="169.5" y="153">TP24</text>
<text x="173.3" y="150.2">GPIO2</text>
<text x="123.9" y="158.7">1</text>
<text x="134.7" y="158.7">2</text>
<text x="138.9" y="156.5">1K</text>
<text x="156.9" y="158.2">GPIO1</text>
<text x="167.2" y="158.7">1</text>
<text x="169.5" y="162">TP25</text>
<text x="173.3" y="159.3">GPIO1</text>
<text x="126.2" y="167.4">GREEN</text>
<text x="128.1" y="163.7">D3</text>
<text x="128.1" y="165.6">LED</text>
<text x="164.1" y="171">LTC CONFIDENTIAL - FOR CUSTOMER USE ONLY</text>
<text x="164.1" y="178.2">Linear Technology Has Made A Best Effort To Design A</text>
<text x="209.2" y="178.2">1630 McCARTHY BLVD.</text>
<text x="164.1" y="181.8">However, It Remains The Customer's Responsibility To</text>
<text x="164.1" y="183.6">Verify Proper And Reliable Operation In The Actual</text>
<text x="164.1" y="185.4">Application. Component Substitution And Printed</text>
<text x="164.1" y="180">Circuit That Meets Customer-Supplied Specifications;</text>
<text x="207.4" y="185.4">Title</text>
<text x="209.2" y="180">MILPITAS, CA. 95035-7487</text>
<text x="209.2" y="181.8">VOICE (408) 432-1900</text>
<text x="232.7" y="181.8">FAX</text>
<text x="237.2" y="181.8">(408) 434-0507</text>
<text x="164.1" y="190.8">Applications Engineering For Assistance.</text>
<text x="164.1" y="187.2">Circuit Board Layout May Significantly Affect Circuit</text>
<text x="164.1" y="189">Performance Or Reliability. Contact Linear Technology</text>
<text x="207.4" y="190.8">Size</text>
<text x="214.6" y="190.8">Document Number</text>
<text x="266.9" y="190.8">Rev</text>
<text x="164.1" y="194.4">Supplied For Use With Linear Technology Parts.</text>
<text x="164.1" y="192.6">This Circuit Is Proprietary To Linear Technology And</text>
<text x="207.4" y="196.2">Date:Monday, June 27, 2005</text>
<text x="243.5" y="196.2">Sheet</text>
<text x="252.5" y="196.2">1</text>
<text x="257.9" y="196.2">of</text>
<text x="263.3" y="196.2">2</text>
</g>
<g font-size="1.3">
<text x="18.7" y="1.4">1</text>
<text x="52.5" y="1.4">2</text>
<text x="86.3" y="1.4">3</text>
<text x="120.1" y="1.4">4</text>
<text x="154" y="1.4">5</text>
<text x="187.7" y="1.4">6</text>
<text x="221.6" y="1.4">7</text>
<text x="255.4" y="1.4">8</text>
<text x=".5" y="27.3">A</text>
<text x="272.8" y="27.3">A</text>
<text x=".5" y="76">B</text>
<text x="272.8" y="76">B</text>
<text x=".5" y="124.7">C</text>
<text x="272.8" y="124.7">C</text>
<text x=".5" y="173.4">D</text>
<text x="272.8" y="173.4">D</text>
<text x="18.7" y="198">1</text>
<text x="52.5" y="198">2</text>
<text x="86.3" y="198">3</text>
<text x="120.1" y="198">4</text>
<text x="154" y="198">5</text>
<text x="187.7" y="198">6</text>
<text x="221.6" y="198">7</text>
<text x="255.4" y="198">8</text>
</g>
</svg>
